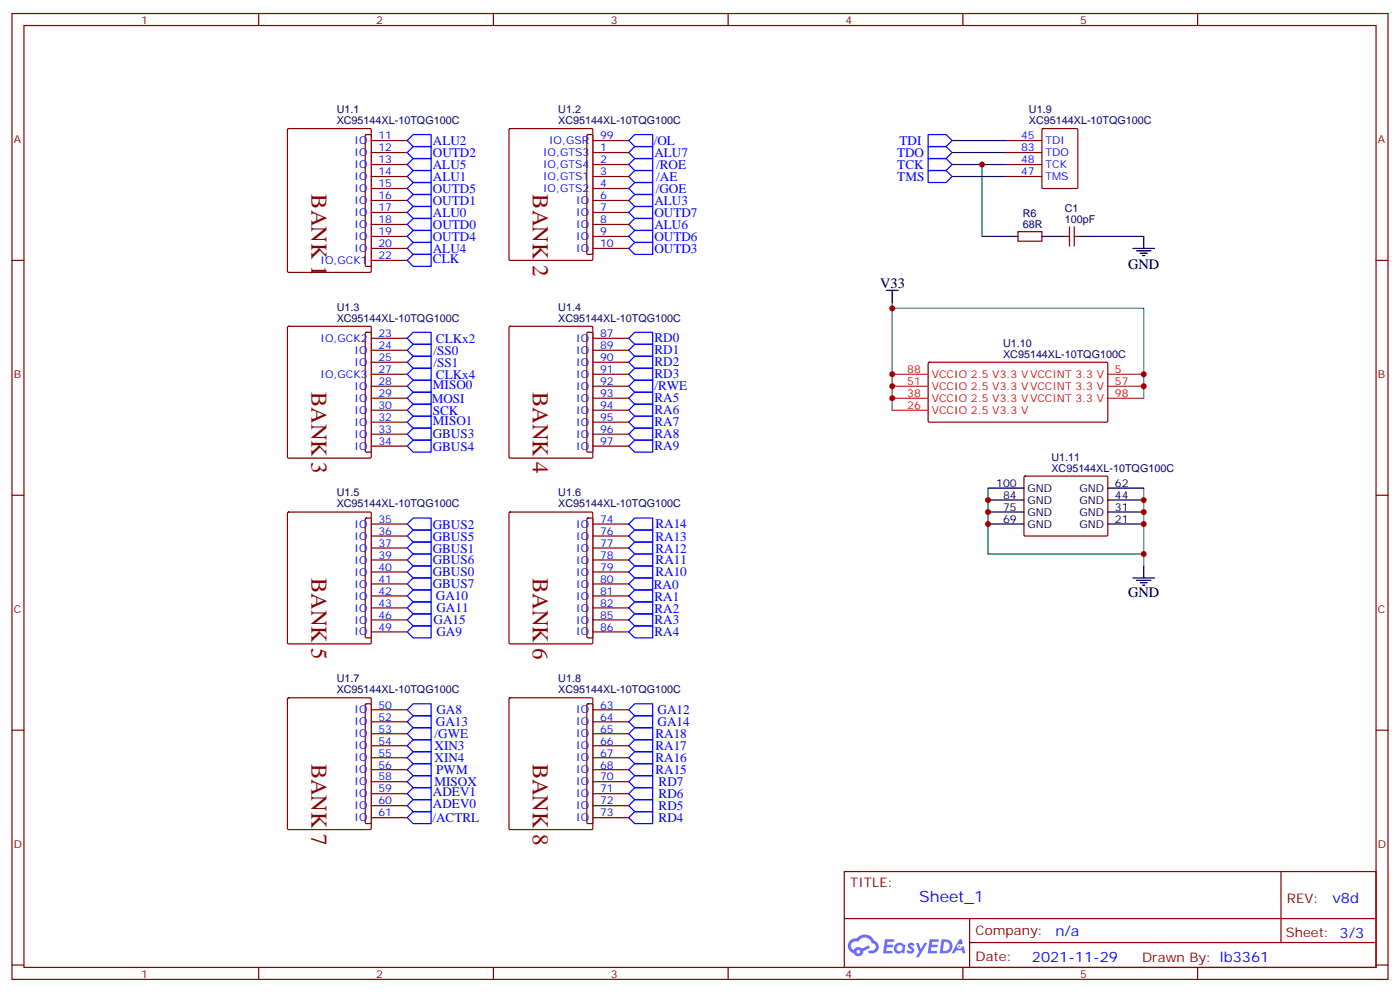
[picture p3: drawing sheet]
<svg xmlns="http://www.w3.org/2000/svg" width="412mm" height="292mm" viewBox="0 0 412 292" stroke-linecap="round" stroke-linejoin="round" font-family="sans-serif">
<g fill="none" stroke="#870000" stroke-width=".35">
<path d="M3.5 4h405.4v284.3h-405.4zM7.1 7.5h398.2v277.3h-398.2zM76.2 4v3.5M145.3 4v3.5M214.5 4v3.5M283.6 4v3.5M352.8 4v3.5M3.5 76.7h3.6M405.3 76.7h3.6M3.5 145.8h3.6M405.3 145.8h3.6M3.5 214.9h3.6"/>
<path d="M405.3 214.9h3.6M248.7 256.6h156.6v28.2h-156.6zM377.3 256.6v20.9M248.7 270.4h156.5M285.6 277.5h119.6M285.6 270.4v14.1M3.5 284.1h3.6M76.2 284.8v3.5M145.3 284.8v3.5M214.5 284.8v3.5M283.6 284.8v3.5M352.8 284.8v3.5"/>
<path d="M405.3 284.1h3.6"/>
</g>
<g fill="#5487ff">
<path d="M267.7 277.8a1.22 1.22 0 0 1 1.7 .2l-.4 .6a.47 .47 0 0 0-.3-.4 .47 .47 0 0 0-.5 .2l.1 .2a1.14 1.14 0 0 1 .8 1.8 1.14 1.14 0 0 1-1.9 0l-.2-.2 .5-.6 .7 .4a.29 .29 0 0 0 .3-.2 .29 .29 0 0 0-.2-.3 1.04 1.04 0 0 1-.6-1.7z"/>
<path d="M260.7 276.5h2.4l.3 .2-.2 .5h-1.8l-.1 .9h1.5l.3 .4-.3 .3h-1.6l-.2 1.1 1.7 .1 .2 .3-.2 .3-2.6 .1z"/>
<path d="M273.8 276.5h2.4l.3 .2-.1 .5h-1.8l-.2 .9h1.6l.3 .4-.4 .3h-1.6l-.1 1.1 1.7 .1 .2 .3-.2 .3-2.6 .1z"/>
<path d="M282.6 276.5h.7l.3 1.3-.6 .3a.69 .69 0 0 0-1 .3 .69 .69 0 0 0 .4 .9 .69 .69 0 0 0 .9-.6l.5-.3 .6 2.2h-.8l-.2-.8h-1.8l-.5 .8h-.8z"/>
<path d="M269.8 277.6h.8l.6 1.8 1.1-1.8h.9l-2.6 4.2h-.8l.9-1.6z"/>
<path d="M277.4 276.5l-.6 4.2h1.3a2.11 2.11 0 0 0 2.5-2.2 2.11 2.11 0 0 0-2.5-2zM278.1 277.2a1.39 1.39 0 0 1 1.7 1.5 1.39 1.39 0 0 1-1.8 1.2h-.3z"/>
<path d="M263.7 278.1a1.54 1.54 0 0 0-.1 2.2 1.54 1.54 0 0 0 2.2 .1l.6 .3 .3-2.3-.2-.3h-.4a1.49 1.49 0 0 0-2.4 0zM264 279.1a.94 .94 0 0 1 1.8 0 .94 .94 0 0 1-1.8 0z"/>
<path d="M250.4 276.9a2.18 2.18 0 0 0 1.1 3.7 1.44 1.44 0 0 0 1.6 .9 1.44 1.44 0 0 0 1.2-1.5l2-1-.5-.7-1.9 1a1.47 1.47 0 0 0-2.4 .4 1.39 1.39 0 0 1-.7-1.9 1.39 1.39 0 0 1 2-.5 2.12 2.12 0 0 1 2.2-1.3 2.12 2.12 0 0 1 1.9 1.7 1.14 1.14 0 0 1 1.1 1.4 1.14 1.14 0 0 1-1.7 .7 .43 .43 0 0 0-.5 .4 .43 .43 0 0 0 .4 .5 1.98 1.98 0 0 0 2.5-1.3 1.98 1.98 0 0 0-1.2-2.5 3.1 3.1 0 0 0-5.3-.7l-.9 .1zM252.3 280.2a.55 .55 0 0 1 1.1 0 .55 .55 0 0 1-1.1 0z"/>
<circle cx="282.6" cy="278.6" r=".26"/>
</g>
<g fill="none" stroke="#00f" stroke-width=".35">
<path d="M273.4 39.6h5.3l1.8 1.8-1.8 1.7h-5.3zM119.9 52l1.8-1.8h5.3v3.5h-5.3zM119.9 48.4l1.8-1.7h5.3v3.5h-5.3zM119.9 41.4l1.8-1.8h5.3v3.5h-5.3zM185.2 59l1.8-1.7h5.3v3.5h-5.3zM185.2 44.9l1.8-1.8h5.3v3.6h-5.3zM185.2 41.4l1.8-1.8h5.3v3.5h-5.3zM185.2 52l1.8-1.8h5.3v3.5h-5.3zM185.2 48.4l1.8-1.7h5.3v3.5h-5.3zM187 53.7h5.3v3.6h-5.3l-1.8-1.8zM273.4 43.1h5.3l1.8 1.8-1.8 1.8h-5.3zM273.4 50.2h5.3l1.8 1.8-1.8 1.7h-5.3z"/>
<path d="M273.4 46.7h5.3l1.8 1.7-1.8 1.8h-5.3zM119.9 62.5l1.8-1.7h5.3v3.5h-5.3zM119.9 73.1l1.8-1.7h5.3v3.5h-5.3zM119.9 76.7l1.8-1.8h5.3v3.5h-5.3zM185.2 66.1l1.8-1.8h5.3v3.5h-5.3zM119.9 99.6l1.8-1.8h5.3v3.6h-5.3zM185.2 99.6l1.8-1.8h5.3v3.6h-5.3zM119.9 113.7l1.8-1.8h5.3v3.6h-5.3zM119.9 117.2l1.8-1.7h5.3v3.5h-5.3zM119.9 103.1l1.8-1.7h5.3v3.5h-5.3zM119.9 106.6l1.8-1.7h5.3v3.5h-5.3zM119.9 110.2l1.8-1.8h5.3v3.5h-5.3z"/>
<path d="M185.2 117.2l1.8-1.7h5.3v3.5h-5.3zM185.2 113.7l1.8-1.8h5.3v3.6h-5.3zM185.2 110.2l1.8-1.8h5.3v3.5h-5.3zM185.2 106.6l1.8-1.7h5.3v3.5h-5.3zM185.2 103.1l1.8-1.7h5.3v3.5h-5.3zM119.9 124.3l1.8-1.8h5.3v3.5h-5.3zM119.9 120.8l1.8-1.8h5.3v3.5h-5.3zM119.9 131.3l1.8-1.7h5.3v3.5h-5.3zM119.9 127.8l1.8-1.8h5.3v3.6h-5.3zM185.2 131.3l1.8-1.7h5.3v3.5h-5.3zM185.2 127.8l1.8-1.8h5.3v3.6h-5.3zM185.2 124.3l1.8-1.8h5.3v3.5h-5.3z"/>
<path d="M185.2 120.8l1.8-1.8h5.3v3.5h-5.3zM119.9 157.8l1.8-1.8h5.3v3.6h-5.3zM119.9 154.3l1.8-1.8h5.3v3.5h-5.3zM185.2 154.3l1.8-1.8h5.3v3.5h-5.3zM185.2 157.8l1.8-1.8h5.3v3.6h-5.3zM119.9 179l1.8-1.8h5.3v3.5h-5.3zM119.9 175.4l1.8-1.7h5.3v3.5h-5.3zM119.9 171.9l1.8-1.8h5.3v3.6h-5.3zM119.9 168.4l1.8-1.8h5.3v3.5h-5.3zM119.9 164.9l1.8-1.8h5.3v3.5h-5.3zM119.9 161.3l1.8-1.7h5.3v3.5h-5.3zM185.2 171.9l1.8-1.8h5.3v3.6h-5.3z"/>
<path d="M185.2 161.3l1.8-1.7h5.3v3.5h-5.3zM185.2 164.9l1.8-1.8h5.3v3.5h-5.3zM185.2 168.4l1.8-1.8h5.3v3.5h-5.3zM185.2 175.4l1.8-1.7h5.3v3.5h-5.3zM185.2 179l1.8-1.8h5.3v3.5h-5.3zM119.9 182.5l1.8-1.8h5.3v3.6h-5.3zM121.7 184.3h5.3v3.5h-5.3l-1.8-1.8zM185.2 182.5l1.8-1.8h5.3v3.6h-5.3zM187 184.3h5.3v3.5h-5.3l-1.8-1.8zM119.9 216l1.8-1.8h5.3v3.6h-5.3zM119.9 212.5l1.8-1.8h5.3v3.5h-5.3zM121.7 207.2h5.3v3.5h-5.3l-1.8-1.7z"/>
<path d="M185.2 212.5l1.8-1.8h5.3v3.5h-5.3zM185.2 216l1.8-1.8h5.3v3.6h-5.3zM185.2 219.5l1.8-1.7h5.3v3.5h-5.3zM187 207.2h5.3v3.5h-5.3l-1.8-1.7zM119.9 237.2l1.8-1.8h5.3v3.5h-5.3zM119.9 233.6l1.8-1.7h5.3v3.5h-5.3zM119.9 230.1l1.8-1.7h5.3v3.5h-5.3zM121.7 238.9h5.3v3.6h-5.3l-1.8-1.8zM185.2 223.1l1.8-1.8h5.3v3.5h-5.3zM185.2 226.6l1.8-1.8h5.3v3.6h-5.3zM185.2 230.1l1.8-1.7h5.3v3.5h-5.3zM185.2 233.6l1.8-1.7h5.3v3.5h-5.3z"/>
<path d="M185.2 237.2l1.8-1.8h5.3v3.5h-5.3zM187 238.9h5.3v3.6h-5.3l-1.8-1.8z"/>
</g>
<path d="M84.7 38l.3-.1h24l.3 .1 .1 41.8-.2 .3-24.2 .1-.3-.2z" fill="none" stroke="#870000" stroke-width=".35"/>
<path d="M107.7 39.8l1.3-.2 .4 .4v38.1l-.4 .3h-1.1l-.3-.3z" fill="#fff" stroke="#870000" stroke-width=".35"/>
<path d="M150 38l.3-.1h24l.3 .1v38.3l-.2 .3-24.1 .1-.3-.2zM109.4 41.4h10.5M109.4 44.9h10.5M109.4 48.4h10.5M109.4 52h10.5M109.4 55.5h10.5M109.4 59h10.5M109.4 62.5h10.5M109.4 66.1h10.5M109.4 69.6h10.5M109.4 73.1h10.5M109.4 76.7h10.5" fill="none" stroke="#870000" stroke-width=".35"/>
<path d="M172.9 39.8l1.4-.2 .3 .4v34.5l-.3 .4h-1.1l-.3-.4z" fill="#fff" stroke="#870000" stroke-width=".35"/>
<path d="M174.6 41.4h10.6M174.6 44.9h10.6M174.6 48.4h10.6M174.6 52h10.6M174.6 55.5h10.6M174.6 59h10.6M174.6 62.5h10.6M174.6 66.1h10.6M174.6 69.6h10.6M174.6 73.1h10.6M84.7 96.2l.3-.1h24l.3 .1 .1 38.3-.2 .3-24.2 .1-.3-.2z" fill="none" stroke="#870000" stroke-width=".35"/>
<path d="M107.7 98l1.3-.2 .4 .4v34.6l-.4 .3h-1.1l-.3-.3z" fill="#fff" stroke="#870000" stroke-width=".35"/>
<path d="M109.4 99.6h10.5M150 96.2l.3-.1h24l.3 .1v38.3l-.2 .3-24.1 .1-.3-.2zM109.4 103.1h10.5M109.4 106.6h10.5M109.4 110.2h10.5M109.4 113.7h10.5M109.4 117.2h10.5M109.4 120.8h10.5M109.4 124.3h10.5M109.4 127.8h10.5M109.4 131.3h10.5" fill="none" stroke="#870000" stroke-width=".35"/>
<path d="M172.9 98l1.4-.2 .3 .4v34.6l-.3 .3h-1.1l-.3-.3z" fill="#fff" stroke="#870000" stroke-width=".35"/>
<path d="M174.6 99.6h10.6M174.6 103.1h10.6M174.6 106.6h10.6M174.6 110.2h10.6M174.6 113.7h10.6M174.6 117.2h10.6M174.6 120.8h10.6M174.6 124.3h10.6M174.6 127.8h10.6M174.6 131.3h10.6M84.7 150.9l.3-.2h24l.3 .2 .1 38.3-.2 .3h-24.2l-.3-.1z" fill="none" stroke="#870000" stroke-width=".35"/>
<path d="M107.7 152.7l1.3-.2 .4 .4v34.5l-.4 .4h-1.1l-.3-.4z" fill="#fff" stroke="#870000" stroke-width=".35"/>
<path d="M109.4 154.3h10.5M109.4 157.8h10.5M150 150.9l.3-.2h24l.3 .2v38.3l-.2 .3h-24.1l-.3-.1zM109.4 161.3h10.5M109.4 164.9h10.5M109.4 168.4h10.5M109.4 171.9h10.5M109.4 175.4h10.5M109.4 179h10.5M109.4 182.5h10.5M109.4 186h10.5" fill="none" stroke="#870000" stroke-width=".35"/>
<path d="M172.9 152.7l1.4-.2 .3 .4v34.5l-.3 .4h-1.1l-.3-.4z" fill="#fff" stroke="#870000" stroke-width=".35"/>
<path d="M174.6 154.3h10.6M174.6 157.8h10.6M174.6 161.3h10.6M174.6 164.9h10.6M174.6 168.4h10.6M174.6 171.9h10.6M174.6 175.4h10.6M174.6 179h10.6M174.6 182.5h10.6M174.6 186h10.6M84.7 205.6l.3-.2h24l.3 .2 .1 38.3-.2 .3h-24.2l-.3-.2z" fill="none" stroke="#870000" stroke-width=".35"/>
<path d="M107.7 207.4l1.3-.2 .4 .3v34.6l-.4 .4h-1.1l-.3-.4z" fill="#fff" stroke="#870000" stroke-width=".35"/>
<path d="M109.4 209h10.5M109.4 212.5h10.5M109.4 216h10.5M109.4 219.5h10.5M150 205.6l.3-.2h24l.3 .2v38.3l-.2 .3h-24.1l-.3-.2zM109.4 223.1h10.5M109.4 226.6h10.5M109.4 230.1h10.5M109.4 233.6h10.5M109.4 237.2h10.5M109.4 240.7h10.5" fill="none" stroke="#870000" stroke-width=".35"/>
<path d="M172.9 207.4l1.4-.2 .3 .3v34.6l-.3 .4h-1.1l-.3-.4z" fill="#fff" stroke="#870000" stroke-width=".35"/>
<g fill="none" stroke="#870000" stroke-width=".35">
<path d="M307 38l.3-.1h9.8l.4 .1v17.1l-.2 .3-10 .1-.3-.2zM296.3 48.4h10.6M296.3 41.4h10.6M296.3 44.9h10.6M296.3 52h10.6M299.9 68.2h7v2.8h-7zM314 69.6h1M315 66.8v5.6M316.4 66.8v5.6M316.4 69.6h1.1M273.5 106.8l.3-.2 52.3 .1 .2 .3v17.1l-.3 .2-52.4-.1-.2-.3zM301.7 140.3l.3-.1h24.1l.2 .3v17.1l-.3 .2-24.2-.1-.2-.3z"/>
<path d="M174.6 209h10.6M174.6 212.5h10.6M174.6 216h10.6M174.6 219.5h10.6M174.6 223.1h10.6M174.6 226.6h10.6M174.6 230.1h10.6M174.6 233.6h10.6M174.6 237.2h10.6M174.6 240.7h10.6"/>
</g>
<path d="M262.8 110.2h10.6M262.8 113.7h10.6M262.8 117.2h10.6M326.3 110.2h10.6M326.3 113.7h10.6M326.3 117.2h10.6M262.8 120.8h10.6" fill="none" stroke="#f00" stroke-width=".35"/>
<g fill="none" stroke="#000" stroke-width=".35">
<path d="M296.3 69.6h3.6M306.9 69.6h7.1M317.5 69.6h3.5M333.7 73.1h6.4M334.8 73.8h4.2M335.8 74.5h2.2M336.5 75.2h.8M336.9 69.6v3.5M261.1 85.5h3.5M262.8 85.5v3.5M291 154.3h10.6M291 150.7h10.6"/>
<path d="M291 147.2h10.6M291 143.7h10.6M326.3 154.3h10.6M326.3 150.7h10.6M326.3 147.2h10.6M326.3 143.7h10.6M333.7 170.1h6.4M334.8 170.9h4.2M335.8 171.6h2.2M336.5 172.3h.8M336.9 166.6v3.5"/>
</g>
<path d="M280.5 48.4h15.8M280.5 41.4h15.8M280.5 52h15.8M280.5 44.9h15.8M289.3 48.4v21.2h7M321 69.6h15.9M262.8 90.8h74.1v26.4M262.8 89v31.8M291 143.7v19.4h45.9v-19.4M336.9 163.1v3.5" fill="none" stroke="#008700" stroke-width=".35"/>
<path d="M119.9 44.9l1.8-1.8h5.3v3.6h-5.3zM119.9 59l1.8-1.7h5.3v3.5h-5.3zM121.7 53.7h5.3v3.6h-5.3l-1.8-1.8zM119.9 66.1l1.8-1.8h5.3v3.5h-5.3zM119.9 69.6l1.8-1.8h5.3v3.6h-5.3zM185.2 69.6l1.8-1.8h5.3v3.6h-5.3zM185.2 73.1l1.8-1.7h5.3v3.5h-5.3zM185.2 62.5l1.8-1.7h5.3v3.5h-5.3zM119.9 219.5l1.8-1.7h5.3v3.5h-5.3zM119.9 223.1l1.8-1.8h5.3v3.5h-5.3zM119.9 226.6l1.8-1.8h5.3v3.6h-5.3z" fill="none" stroke="#00f" stroke-width=".35"/>
<g fill="#c00">
<circle cx="289.3" cy="48.4" r=".88"/>
<circle cx="262.8" cy="117.2" r=".88"/>
<circle cx="262.8" cy="113.7" r=".88"/>
<circle cx="262.8" cy="110.2" r=".88"/>
<circle cx="262.8" cy="90.8" r=".88"/>
<circle cx="336.9" cy="110.2" r=".88"/>
<circle cx="336.9" cy="113.7" r=".88"/>
<circle cx="336.9" cy="154.3" r=".88"/>
<circle cx="336.9" cy="150.7" r=".88"/>
<circle cx="336.9" cy="147.2" r=".88"/>
<circle cx="291" cy="154.3" r=".88"/>
<circle cx="291" cy="150.7" r=".88"/>
<circle cx="291" cy="147.2" r=".88"/>
<circle cx="336.9" cy="163.1" r=".88"/>
</g>
<g font-size="6.7" fill="#800">
<text x="91.7" y="57.3" transform="rotate(90 91.7 57.3)">BANK 1</text>
<text x="157" y="57.3" transform="rotate(90 157 57.3)">BANK 2</text>
<text x="91.7" y="115.5" transform="rotate(90 91.7 115.5)">BANK 3</text>
<text x="157" y="115.5" transform="rotate(90 157 115.5)">BANK 4</text>
<text x="91.7" y="170.1" transform="rotate(90 91.7 170.1)">BANK 5</text>
<text x="157" y="170.1" transform="rotate(90 157 170.1)">BANK 6</text>
<text x="91.7" y="224.8" transform="rotate(90 91.7 224.8)">BANK 7</text>
<text x="157" y="224.8" transform="rotate(90 157 224.8)">BANK 8</text>
</g>
<text font-size="4.6" fill="#00f" x="270.8" y="265.6">Sheet_1</text>
<g font-size="4.2">
<text x="332.3" y="79.2">GND</text>
<text x="259.3" y="84.8">V33</text>
<text x="332.3" y="175.8">GND</text>
</g>
<g font-size="4.2" fill="#00f">
<text x="392.5" y="265.8">v8d</text>
<text x="310.9" y="275.4">n/a</text>
<text x="304" y="283.2">2021-11-29</text>
</g>
<g font-size="3.9" fill="#00f">
<text x="127.5" y="42.6">ALU2</text>
<text x="127.5" y="46.1">OUTD2</text>
<text x="192.6" y="42.6">/OL</text>
<text x="192.7" y="46.1">ALU7</text>
<text x="264.2" y="46.3">TDO</text>
<text x="265" y="42.6">TDI</text>
<text x="127.5" y="49.6">ALU5</text>
<text x="127.5" y="53.2">ALU1</text>
<text x="193.3" y="49.7">/ROE</text>
<text x="193.3" y="53.3">/AE</text>
<text x="264.3" y="53.2">TMS</text>
<text x="264.3" y="49.8">TCK</text>
<text x="127.5" y="56.7">OUTD5</text>
<text x="193.2" y="56.8">/GOE</text>
<text x="127.5" y="60.2">OUTD1</text>
<text x="127.5" y="63.8">ALU0</text>
<text x="192.7" y="63.8">OUTD7</text>
<text x="192.8" y="60.2">ALU3</text>
<text x="127.5" y="70.8">OUTD4</text>
<text x="127.5" y="67.3">OUTD0</text>
<text x="192.7" y="67.3">ALU6</text>
<text x="192.8" y="70.8">OUTD6</text>
<text x="127.5" y="74.3">ALU4</text>
<text x="127.5" y="77.4">CLK</text>
<text x="192.7" y="74.4">OUTD3</text>
<text x="128.4" y="100.9">CLKx2</text>
<text x="192.8" y="100.8">RD0</text>
<text x="127.7" y="104.4">/SS0</text>
<text x="127.7" y="107.9">/SS1</text>
<text x="192.8" y="107.9">RD2</text>
<text x="192.8" y="104.3">RD1</text>
<text x="128.4" y="111.4">CLKx4</text>
<text x="192.8" y="111.4">RD3</text>
<text x="127.2" y="118.5">MOSI</text>
<text x="127.5" y="114.6">MISO0</text>
<text x="192.8" y="118.4">RA5</text>
<text x="192.8" y="114.9">/RWE</text>
<text x="127.5" y="122">SCK</text>
<text x="127.5" y="125.2">MISO1</text>
<text x="192.8" y="125.5">RA7</text>
<text x="192.8" y="122">RA6</text>
<text x="127.5" y="129.1">GBUS3</text>
<text x="192.8" y="129">RA8</text>
<text x="127.5" y="132.7">GBUS4</text>
<text x="192.8" y="132.6">RA9</text>
<text x="127.5" y="155.6">GBUS2</text>
<text x="193.1" y="155.6">RA14</text>
<text x="127.5" y="159.1">GBUS5</text>
<text x="193.1" y="159.1">RA13</text>
<text x="127.5" y="166.2">GBUS6</text>
<text x="127.5" y="162.7">GBUS1</text>
<text x="193.1" y="162.7">RA12</text>
<text x="193.1" y="166.2">RA11</text>
<text x="127.5" y="173.2">GBUS7</text>
<text x="127.5" y="169.7">GBUS0</text>
<text x="192.6" y="173.3">RA0</text>
<text x="193.1" y="169.7">RA10</text>
<text x="128.4" y="176.8">GA10</text>
<text x="192.8" y="176.8">RA1</text>
<text x="127.7" y="183.8">GA15</text>
<text x="128.6" y="180.3">GA11</text>
<text x="192.8" y="180.3">RA2</text>
<text x="192.8" y="183.7">RA3</text>
<text x="128.5" y="187.3">GA9</text>
<text x="192.8" y="187.2">RA4</text>
<text x="128.4" y="213.8">GA13</text>
<text x="128.5" y="210.3">GA8</text>
<text x="193.7" y="210.3">GA12</text>
<text x="193.7" y="213.8">GA14</text>
<text x="128" y="217.3">/GWE</text>
<text x="128" y="220.8">XIN3</text>
<text x="193.1" y="217.3">RA18</text>
<text x="193.1" y="220.8">RA17</text>
<text x="128" y="224.3">XIN4</text>
<text x="128.5" y="227.8">PWM</text>
<text x="193.1" y="224.4">RA16</text>
<text x="193.1" y="227.9">RA15</text>
<text x="128" y="231.4">MISOX</text>
<text x="194" y="231.4">RD7</text>
<text x="127.5" y="238">ADEV0</text>
<text x="127.5" y="234.5">ADEV1</text>
<text x="194" y="235">RD6</text>
<text x="194" y="238.5">RD5</text>
<text x="127.4" y="242">/ACTRL</text>
<text x="194" y="242">RD4</text>
</g>
<g font-size="3.9" fill="#800">
<text x="250.5" y="261.2">TITLE:</text>
<text x="379.1" y="265.8">REV:</text>
<text x="287.4" y="275.4">Company:</text>
<text x="378.7" y="276">Sheet: 3/3</text>
<text x="287.4" y="283">Date:</text>
<text x="336.4" y="283.1">Drawn By: lb3361</text>
</g>
<g font-size="3.2" fill="#800">
<text x="41.6" y="7">1</text>
<text x="110.8" y="7">2</text>
<text x="179.9" y="7">3</text>
<text x="249.1" y="7">4</text>
<text x="318.2" y="7">5</text>
<text x="4.1" y="42.1">A</text>
<text x="405.9" y="42.1">A</text>
<text x="4.1" y="111.2">B</text>
<text x="405.9" y="111.2">B</text>
<text x="4.1" y="180.4">C</text>
<text x="405.9" y="180.4">C</text>
<text x="4.1" y="249.5">D</text>
<text x="405.9" y="249.5">D</text>
<text x="41.6" y="287.8">1</text>
<text x="110.8" y="287.8">2</text>
<text x="179.9" y="287.8">3</text>
<text x="249.1" y="287.8">4</text>
<text x="318.2" y="287.8">5</text>
</g>
<g font-size="3.2" fill="#000080">
<text x="99.2" y="33.4">U1.1</text>
<text x="164.4" y="33.4">U1.2</text>
<text x="303.1" y="33.3">U1.9</text>
<text x="99.2" y="36.6">XC95144XL-10TQG100C</text>
<text x="164.4" y="36.6">XC95144XL-10TQG100C</text>
<text x="303.1" y="36.6">XC95144XL-10TQG100C</text>
<text x="301.3" y="63.7">R6</text>
<text x="313.6" y="65.7">100pF</text>
<text x="313.6" y="62.3">C1</text>
<text x="301.3" y="67.1">68R</text>
<text x="99.2" y="94.8">XC95144XL-10TQG100C</text>
<text x="99.2" y="91.6">U1.3</text>
<text x="164.4" y="94.8">XC95144XL-10TQG100C</text>
<text x="164.4" y="91.6">U1.4</text>
<text x="295.5" y="105.4">XC95144XL-10TQG100C</text>
<text x="295.5" y="102.1">U1.10</text>
<text x="309.7" y="135.7">U1.11</text>
<text x="309.7" y="138.9">XC95144XL-10TQG100C</text>
<text x="99.2" y="149.4">XC95144XL-10TQG100C</text>
<text x="99.2" y="146">U1.5</text>
<text x="164.4" y="149.4">XC95144XL-10TQG100C</text>
<text x="164.4" y="146">U1.6</text>
<text x="99.2" y="200.9">U1.7</text>
<text x="164.4" y="200.9">U1.8</text>
<text x="99.2" y="204.1">XC95144XL-10TQG100C</text>
<text x="164.4" y="204.1">XC95144XL-10TQG100C</text>
</g>
<g font-size="3.2" fill="#00f">
<text x="111.5" y="41">11</text>
<text x="176.7" y="41">99</text>
<text x="300.8" y="41">45</text>
<text x="104.5" y="42.4">IO</text>
<text x="104.5" y="46">IO</text>
<text x="111.5" y="44.6">12</text>
<text x="160" y="46">IO,GTS3</text>
<text x="161.7" y="42.4">IO,GSR</text>
<text x="176.7" y="44.6">1</text>
<text x="300.8" y="44.6">83</text>
<text x="308" y="42.4">TDI</text>
<text x="308" y="46">TDO</text>
<text x="104.5" y="49.5">IO</text>
<text x="104.5" y="53">IO</text>
<text x="111.5" y="48.1">13</text>
<text x="111.5" y="51.6">14</text>
<text x="160" y="49.5">IO,GTS4</text>
<text x="160" y="53">IO,GTS1</text>
<text x="176.7" y="48.1">2</text>
<text x="176.7" y="51.6">3</text>
<text x="300.8" y="48.1">48</text>
<text x="300.8" y="51.6">47</text>
<text x="308" y="49.5">TCK</text>
<text x="308" y="53">TMS</text>
<text x="104.5" y="56.6">IO</text>
<text x="111.5" y="55.1">15</text>
<text x="111.5" y="58.7">16</text>
<text x="160" y="56.6">IO,GTS2</text>
<text x="176.7" y="55.1">4</text>
<text x="176.7" y="58.7">6</text>
<text x="104.5" y="60.1">IO</text>
<text x="104.5" y="63.6">IO</text>
<text x="111.5" y="62.2">17</text>
<text x="111.5" y="65.7">18</text>
<text x="169.7" y="60.1">IO</text>
<text x="169.7" y="63.6">IO</text>
<text x="176.7" y="62.2">7</text>
<text x="176.7" y="65.7">8</text>
<text x="104.5" y="67.1">IO</text>
<text x="104.5" y="70.7">IO</text>
<text x="111.5" y="69.3">19</text>
<text x="169.7" y="67.1">IO</text>
<text x="169.7" y="70.7">IO</text>
<text x="176.7" y="69.3">9</text>
<text x="94.4" y="77.7">IO,GCK1</text>
<text x="104.5" y="74.2">IO</text>
<text x="111.5" y="72.8">20</text>
<text x="111.5" y="76.3">22</text>
<text x="169.7" y="74.2">IO</text>
<text x="176.7" y="72.8">10</text>
<text x="94.4" y="100.6">IO,GCK2</text>
<text x="111.5" y="99.2">23</text>
<text x="169.7" y="100.6">IO</text>
<text x="176.7" y="99.2">87</text>
<text x="104.5" y="104.2">IO</text>
<text x="104.5" y="107.7">IO</text>
<text x="111.5" y="102.8">24</text>
<text x="111.5" y="106.3">25</text>
<text x="169.7" y="104.2">IO</text>
<text x="169.7" y="107.7">IO</text>
<text x="176.7" y="102.8">89</text>
<text x="176.7" y="106.3">90</text>
<text x="94.4" y="111.2">IO,GCK3</text>
<text x="111.5" y="109.8">27</text>
<text x="111.5" y="113.3">28</text>
<text x="169.7" y="111.2">IO</text>
<text x="176.7" y="109.8">91</text>
<text x="176.7" y="113.3">92</text>
<text x="104.5" y="114.8">IO</text>
<text x="104.5" y="118.3">IO</text>
<text x="111.5" y="116.9">29</text>
<text x="169.7" y="114.8">IO</text>
<text x="169.7" y="118.3">IO</text>
<text x="176.7" y="116.9">93</text>
<text x="104.5" y="121.8">IO</text>
<text x="104.5" y="125.3">IO</text>
<text x="111.5" y="120.4">30</text>
<text x="111.5" y="123.9">32</text>
<text x="169.7" y="121.8">IO</text>
<text x="169.7" y="125.3">IO</text>
<text x="176.7" y="120.4">94</text>
<text x="176.7" y="123.9">95</text>
<text x="104.5" y="128.9">IO</text>
<text x="111.5" y="127.5">33</text>
<text x="111.5" y="131">34</text>
<text x="169.7" y="128.9">IO</text>
<text x="176.7" y="127.5">96</text>
<text x="176.7" y="131">97</text>
<text x="104.5" y="132.4">IO</text>
<text x="169.7" y="132.4">IO</text>
<text x="104.5" y="155.3">IO</text>
<text x="111.5" y="153.9">35</text>
<text x="169.7" y="155.3">IO</text>
<text x="176.7" y="153.9">74</text>
<text x="104.5" y="158.9">IO</text>
<text x="111.5" y="157.4">36</text>
<text x="111.5" y="161">37</text>
<text x="169.7" y="158.9">IO</text>
<text x="176.7" y="157.4">76</text>
<text x="176.7" y="161">77</text>
<text x="104.5" y="162.4">IO</text>
<text x="104.5" y="165.9">IO</text>
<text x="111.5" y="164.5">39</text>
<text x="169.7" y="162.4">IO</text>
<text x="169.7" y="165.9">IO</text>
<text x="176.7" y="164.5">78</text>
<text x="104.5" y="169.4">IO</text>
<text x="104.5" y="173">IO</text>
<text x="111.5" y="168">40</text>
<text x="111.5" y="171.6">41</text>
<text x="169.7" y="169.4">IO</text>
<text x="169.7" y="173">IO</text>
<text x="176.7" y="168">79</text>
<text x="176.7" y="171.6">80</text>
<text x="104.5" y="176.5">IO</text>
<text x="111.5" y="175.1">42</text>
<text x="111.5" y="178.6">43</text>
<text x="169.7" y="176.5">IO</text>
<text x="176.7" y="175.1">81</text>
<text x="176.7" y="178.6">82</text>
<text x="104.5" y="180">IO</text>
<text x="104.5" y="183.6">IO</text>
<text x="111.5" y="182.1">46</text>
<text x="111.5" y="185.7">49</text>
<text x="169.7" y="180">IO</text>
<text x="169.7" y="183.6">IO</text>
<text x="176.7" y="182.1">85</text>
<text x="176.7" y="185.7">86</text>
<text x="104.5" y="187.1">IO</text>
<text x="169.7" y="187.1">IO</text>
<text x="111.5" y="208.6">50</text>
<text x="176.7" y="208.6">63</text>
<text x="104.5" y="210">IO</text>
<text x="104.5" y="213.5">IO</text>
<text x="111.5" y="212.1">52</text>
<text x="111.5" y="215.7">53</text>
<text x="169.7" y="210">IO</text>
<text x="169.7" y="213.5">IO</text>
<text x="176.7" y="212.1">64</text>
<text x="176.7" y="215.7">65</text>
<text x="104.5" y="217.1">IO</text>
<text x="104.5" y="220.6">IO</text>
<text x="111.5" y="219.2">54</text>
<text x="169.7" y="217.1">IO</text>
<text x="169.7" y="220.6">IO</text>
<text x="176.7" y="219.2">66</text>
<text x="104.5" y="224.1">IO</text>
<text x="104.5" y="227.6">IO</text>
<text x="111.5" y="222.7">55</text>
<text x="111.5" y="226.2">56</text>
<text x="169.7" y="224.1">IO</text>
<text x="169.7" y="227.6">IO</text>
<text x="176.7" y="222.7">67</text>
<text x="176.7" y="226.2">68</text>
<text x="104.5" y="231.2">IO</text>
<text x="111.5" y="229.8">58</text>
<text x="111.5" y="233.3">59</text>
<text x="169.7" y="231.2">IO</text>
<text x="176.7" y="229.8">70</text>
<text x="176.7" y="233.3">71</text>
<text x="104.5" y="234.7">IO</text>
<text x="104.5" y="238.2">IO</text>
<text x="111.5" y="236.8">60</text>
<text x="169.7" y="234.7">IO</text>
<text x="169.7" y="238.2">IO</text>
<text x="176.7" y="236.8">72</text>
<text x="104.5" y="241.8">IO</text>
<text x="111.5" y="240.3">61</text>
<text x="169.7" y="241.8">IO</text>
<text x="176.7" y="240.3">73</text>
</g>
<g font-size="3.2" fill="#f00">
<text x="267.3" y="113.3">51</text>
<text x="267.3" y="109.8">88</text>
<text x="274.5" y="111.2">VCCIO 2.5 V3.3 VVCCINT 3.3 V</text>
<text x="328.4" y="109.8">5</text>
<text x="328.4" y="113.3">57</text>
<text x="267.3" y="116.9">38</text>
<text x="274.5" y="118.3">VCCIO 2.5 V3.3 VVCCINT 3.3 V</text>
<text x="274.5" y="114.8">VCCIO 2.5 V3.3 VVCCINT 3.3 V</text>
<text x="328.4" y="116.9">98</text>
<text x="267.3" y="120.4">26</text>
<text x="274.5" y="121.8">VCCIO 2.5 V3.3 V</text>
</g>
<g font-size="3.2">
<text x="293.5" y="143.3">100</text>
<text x="328.4" y="143.3">62</text>
<text x="295.5" y="146.9">84</text>
<text x="302.7" y="148.3">GND</text>
<text x="302.7" y="144.7">GND</text>
<text x="318" y="148.3">GND</text>
<text x="318" y="144.7">GND</text>
<text x="328.4" y="146.9">44</text>
<text x="295.5" y="153.9">69</text>
<text x="295.5" y="150.4">75</text>
<text x="302.7" y="155.3">GND</text>
<text x="302.7" y="151.8">GND</text>
<text x="318" y="155.3">GND</text>
<text x="318" y="151.8">GND</text>
<text x="328.4" y="153.9">21</text>
<text x="328.4" y="150.4">31</text>
</g>
</svg>
